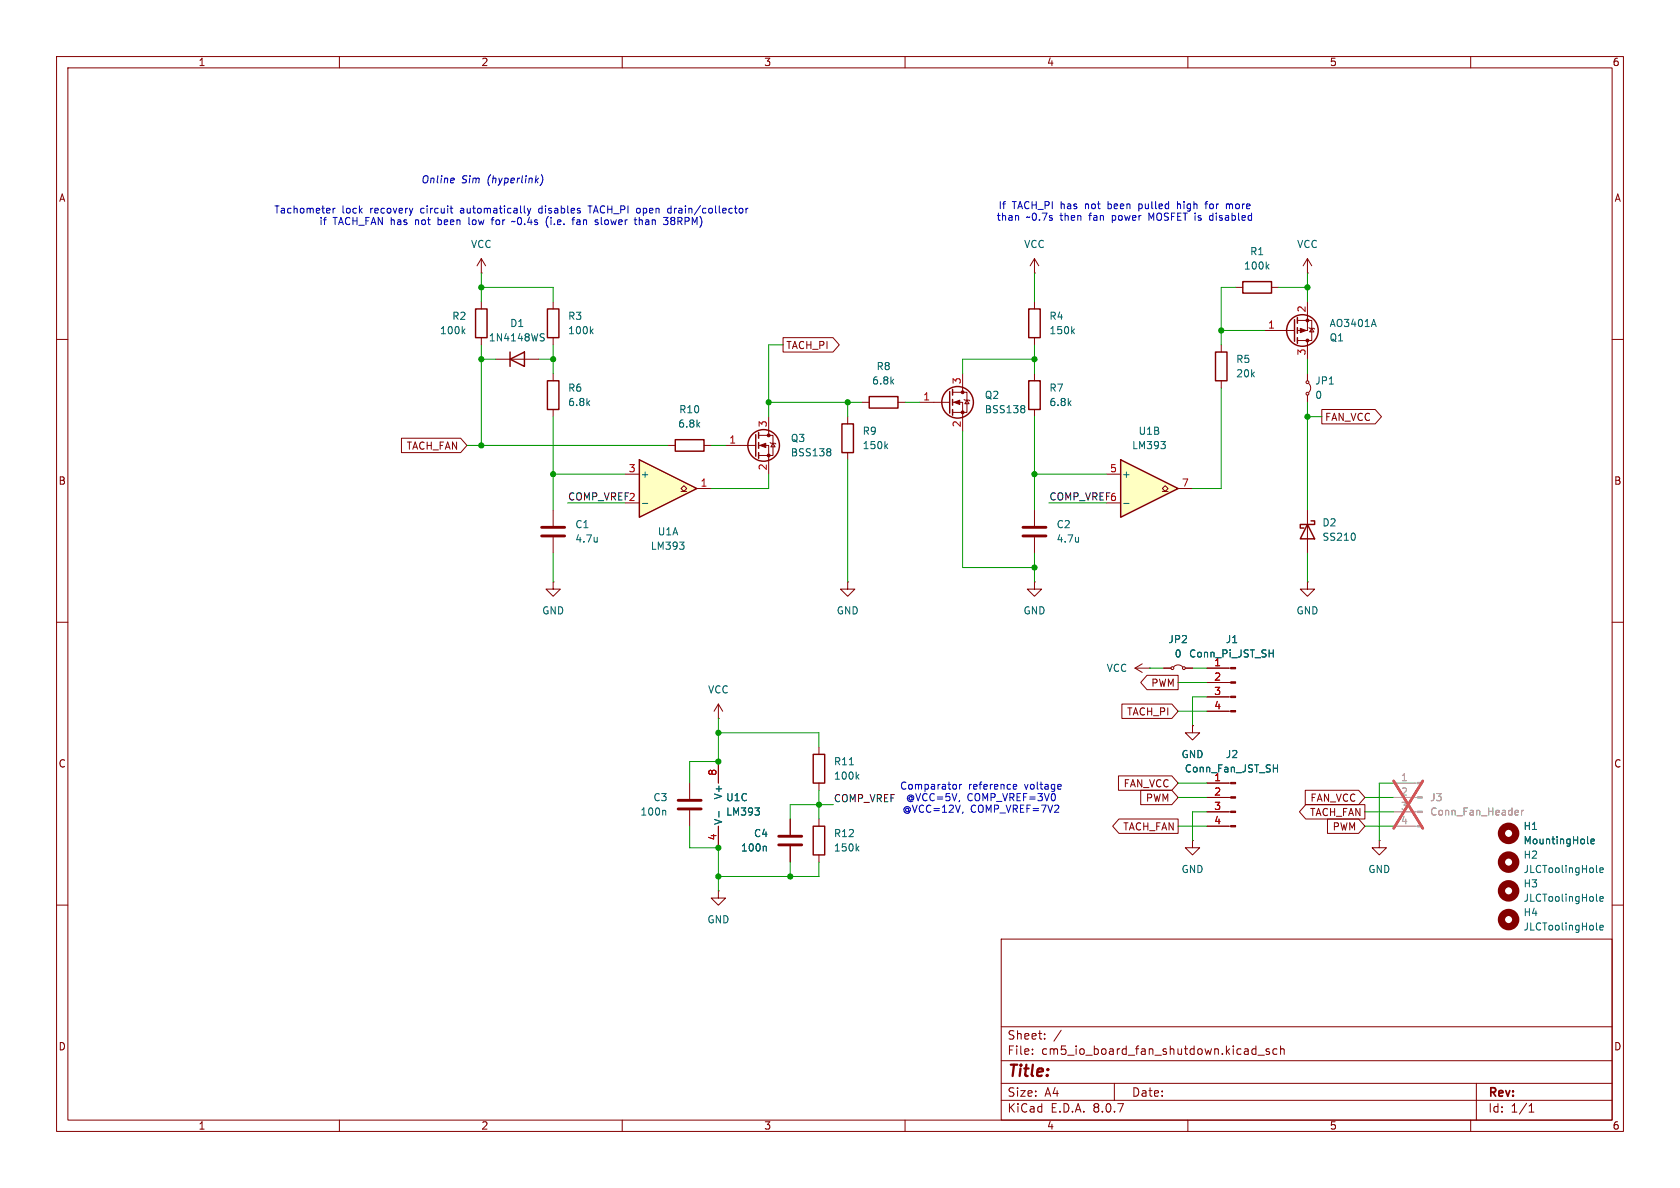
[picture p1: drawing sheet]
<svg xmlns="http://www.w3.org/2000/svg" width="297mm" height="210mm" viewBox="0 0 297 210" stroke-linecap="round" stroke-linejoin="round" font-family="sans-serif">
<g fill="none" stroke="#840000" stroke-width=".18">
<path d="M10 10h277v190h-277zM12 12h273v186h-273zM60 10v2M110 10v2M160 10v2M210 10v2M260 10v2M218.4 50.8h1.3M224.8 50.8h1.3M10 60h2M182.9 66v1.3M182.9 72.4v1.3"/>
<path d="M285 60h2M182.9 90.2v2.8M182.9 95v2.8M10 110h2M182.9 102.9v1.2h1.2l-1.2 1.3-1.3-1.3h1.3M182.9 102.9h.1M205.7 118.1h1.3M207.5 117.9a1.08 1.08 0 0 1 1.5 0M209.5 118.1h1.3M213.4 118.1h4.2M285 110h2M213.4 125.7h4.2"/>
<path d="M213.4 123.2h4.2M213.4 120.7h4.2M127 157.5v1.3h1.3l-1.3 1.2-1.3-1.2h1.3M127 157.5h.1M10 160h2M177 166h108v32h-108zM285 160h2M60 198v2M110 198v2M160 198v2M177 194.5h108M177 191.5h108"/>
<path d="M177 187.5h108M177 181.5h108M182.5 186.3v.1M182.5 185.5v.1M184.7 183.6v.1M184.7 182.8v.1M187.6 182.1l-1.3 2M197 191.5v3M210 198v2M221.9 185.4l.1 .1M222 184.9v1.5M222 186.3l-.1 .1"/>
<path d="M222.4 186.5h1.1M224.4 185.5l-.4-.1-.2 .2 .1 .2 .5 .2v.3h-.6M225.7 185.5l-.4-.1-.3 .3v.4l.2 .2h.5M226.4 185.5l.2-.1 .4 .1v.9M226.4 184.9v1.5M260 198v2M261 191.5v6.5M270.3 196.6h.9M270.3 195.5l.4-.4v1.5"/>
<circle cx="207.3" cy="118.1" r=".25"/>
<circle cx="209.3" cy="118.1" r=".25"/>
</g>
<path d="M219.7 49.8h5.1v2h-5.1zM181.9 67.3h2v5.1h-2z" fill="none" stroke="#840000" stroke-width=".25"/>
<path d="M224 47.1l.3 .5M224.3 46.7l-.4 .5M190.7 95v.8M190.7 95.7l-.1 .1M224.4 115.5h.7M225.1 114.9v1.2" fill="none" stroke="#006464" stroke-width=".18"/>
<path d="M180.8 94.7h4.1M180.8 93.2h4.1" fill="none" stroke="#840000" stroke-width=".51"/>
<g fill="#840000" stroke="#840000" stroke-width=".18">
<path d="M217.6 125.6h.8v.3h-.8z"/>
<path d="M217.6 123.1h.8v.2h-.8z"/>
<path d="M217.6 120.5h.8v.3h-.8z"/>
<path d="M217.6 118h.8v.2h-.8z"/>
</g>
<path d="M113 81.3l10.2 5.1-10.2 5z" fill="#ffffc2"/>
<g fill="none" stroke="#840000" stroke-width=".25">
<path d="M84.1 54.6h2v5.1h-2zM96.8 54.6h2v5.1h-2zM181.9 54.6h2v5.1h-2zM228.9 56.5v3.8M229.4 56.1v1.1M229.4 57.9v1M229.4 59.7v1M90.2 63.5l2.5-1.3v2.6zM90.2 62.2v2.6M96.8 67.3h2v5.1h-2zM119.4 77.7h5.1v2.1h-5.1zM133.6 76.8v3.8"/>
<path d="M134.1 76.5v1M134.1 78.2v1M148.8 74.9h2.1v5.1h-2.1zM153.7 70.1h5v2h-5zM167.9 69.2v3.8M168.4 68.8v1.1M168.4 70.6v1M168.4 72.4v1M214.9 62.2h2v5.1h-2zM113 81.3l10.2 5.1-10.2 5zM134.1 80v1M231.1 92.7l1.3 2.6h-2.5z"/>
<path d="M231.8 92.1h.6v.6h-2.5v.6h.6M143.8 146.1h2v5h-2z"/>
<circle cx="230.3" cy="58.4" r="2.79"/>
<circle cx="135" cy="78.7" r="2.79"/>
<circle cx="169.3" cy="71.1" r="2.79"/>
</g>
<g fill="none" stroke="#840000" stroke-width=".18">
<path d="M85.1 48.3h.1M85.1 45.7l-.8 1.3M85.1 45.7v2.6M85.1 53.3v1.3M85.1 59.7v1.3M85.1 45.7l.8 1.3M97.8 53.3v1.3M97.8 59.7v1.3M182.9 48.3h.1M182.9 45.7v2.6M182.9 53.3v1.3M182.9 59.7v1.3"/>
<path d="M182.9 45.7l-.8 1.3M182.9 45.7l.7 1.3M223.5 58.4h5.4M229.4 56.6h2.5v3.6h-2.5M231.1 48.3h.1M231.1 53.3v5.1h-1.7M231.1 45.7l-.7 1.3M231.1 45.7v2.6M231.1 45.7l.8 1.3M231.4 57.9l.1 .1h.8l.1 .2M231.9 58l.4 .7h-.8zM87.6 63.5h7.6"/>
<path d="M97.8 66v1.3M97.8 72.4v1.3M118.1 78.7h1.3M124.5 78.7h1.2M128.3 78.7h5.3M134.1 78.7h1.8v5.1M134.1 77h2.6v3.5h-2.6M135.9 73.7v3.3M136.1 78.2l.2 .2h.7l.2 .1M136.7 78.4l.3 .6h-.7zM149.9 73.7v1.2M152.4 71.1h1.3"/>
<path d="M158.7 71.1h1.3M162.6 71.1h5.3M168.4 71.1h1.8v5.1M168.4 69.3h2.5v3.6h-2.5M170.2 66v3.3M170.4 70.6l.2 .1h.7l.1 .2M170.9 70.7l.4 .7h-.7zM215.9 61v1.2M215.9 67.3v1.3M231.1 60.2v3.3M231.1 66v1.3M231.1 69.9v1.2"/>
<path d="M231.4 67.8a1.08 1.08 0 0 1 0 1.5M97.8 90.2v2.8M97.8 95v2.8M110.5 88.9h2.5M110.5 83.8h2.5M120.4 86.9h.5l-.5-.5 .5-.5 .5 .5-.5 .5h.5M123.2 86.4h2.5M149.9 80v1.3M231.1 90.2v7.6M97.8 102.9v1.2h1.3l-1.3 1.3-1.3-1.3h1.3M97.8 102.9h.1M200.7 118.1l1.2 .8"/>
<path d="M200.7 118.1h2.5M201.9 117.3l-1.2 .8M203.2 118.1h.1M231.1 102.9v1.2h1.3l-1.3 1.3-1.2-1.3h1.2M231.1 102.9h.1M121.9 138.4v2.8M127 127h.1M127 124.5v2.5M127 134.6v3.8M127 124.5l-.8 1.2M127 124.5l.8 1.2M213.4 138.4h4.2"/>
<path d="M121.9 143.3v2.8M127 146.1v3.8M139.7 144.8v2.8M139.7 149.6v2.8M144.8 144.8v1.3M144.8 151.1v1.3M210.8 148.6v1.3h1.3l-1.3 1.2-1.3-1.2h1.3M210.8 148.6h.1M213.4 146.1h4.2M213.4 143.5h4.2M213.4 141h4.2M243.8 148.6v1.3h1.3l-1.3 1.2-1.2-1.2h1.2"/>
<path d="M243.8 148.6h.1"/>
<circle cx="231.1" cy="67.6" r=".25"/>
<circle cx="231.1" cy="69.6" r=".25"/>
</g>
<g fill="none" stroke="#006464" stroke-width=".18">
<path d="M81.8 58.5l.4 .5M82.2 58.2l-.5 .4M95.7 59.6l.4 .1 .1 .3-.2 .3h-.3M95.7 59l.5 .1M104.5 58.5l.4 .5M104.9 58.2l-.5 .4M189.6 58.5l.3 .5M189.9 58.2l-.4 .4M242.9 56.5l.4 1.2M146.6 79.3l.3 .3-.3 .3 .3 .2v.2l-.3 .3M156.6 78.8l.3 .5M156.9 78.5l-.5 .5"/>
<path d="M180.9 71.7l.3 .2-.3 .3 .3 .3v.2l-.3 .3M105.6 95v.8M105.6 95.7l-.1 .1M113.6 89h.9M120.1 95.8h.8l-.4 .5M120.9 96.4v.6M239.5 94.5v.8M225.1 135.8h.7M225.8 135.2v1.3M117.5 143.2l.2 .2v.7M127.1 143.5v.9M133.5 142.8h.7l-.4 .5"/>
<path d="M134.2 143.4v.6M135.3 149.6l.2 .2v.6M151.5 150l.3 .4M151.8 149.6l-.4 .5M280.7 149l.1 .2M281.3 148.7l.6-.1-.1-.2-.4-.1-.1 .2v.6h.5M282.3 154.2h.1M282.3 159.3h.1M282.8 153.8l.6-.1v-.2l-.4-.1-.2 .2 .1 .6h.5M282.8 158.9l.6-.1v-.3h-.4l-.2 .2 .1 .6h.5M282.3 164.3l.1 .1M282.8 164l.6-.1v-.3h-.4l-.2 .1 .1 .6h.5"/>
</g>
<g fill="#840000" stroke="#840000" stroke-width=".18">
<path d="M229.9 58l1 .4-1 .4z"/>
<path d="M134.4 78.7l1-.3v.7z"/>
<path d="M168.7 71.1l1-.4v.8z"/>
<path d="M217.6 145.9h.8v.3h-.8z"/>
<path d="M217.6 143.4h.8v.2h-.8z"/>
<path d="M217.6 140.8h.8v.3h-.8z"/>
<path d="M217.6 138.3h.8v.3h-.8z"/>
<circle cx="231.1" cy="56.6" r=".25"/>
<circle cx="231.1" cy="60.2" r=".25"/>
<circle cx="135.9" cy="80.5" r=".25"/>
<circle cx="135.9" cy="77" r=".25"/>
<circle cx="170.2" cy="72.9" r=".25"/>
<circle cx="170.2" cy="69.3" r=".25"/>
</g>
<g fill="none" stroke="#840000" stroke-width="1.3">
<circle cx="266.7" cy="152.4" r="1.27"/>
<circle cx="266.7" cy="157.5" r="1.27"/>
<circle cx="266.7" cy="147.3" r="1.27"/>
<circle cx="266.7" cy="162.6" r="1.27"/>
</g>
<path d="M95.8 94.7h4M95.8 93.2h4M119.9 143h4.1M119.9 141.5h4.1M137.7 149.4h4M137.7 147.8h4" fill="none" stroke="#840000" stroke-width=".51"/>
<path d="M246.4 138.4h4.2M246.4 146.1h4.2M246.4 143.5h4.2M246.4 141h4.2" fill="none" stroke="#a1a1a1" stroke-width=".18"/>
<g fill="#a1a1a1" stroke="#a1a1a1" stroke-width=".18">
<path d="M250.6 145.9h.9v.3h-.9z"/>
<path d="M250.6 143.4h.9v.2h-.9z"/>
<path d="M250.6 140.8h.9v.3h-.9z"/>
<path d="M250.6 138.3h.9v.3h-.9z"/>
</g>
<path d="M268.4 143.3v.2l-.6 .2M269 143.2v.9M269.4 143.2l-.4 .3" fill="none" stroke="#989898" stroke-width=".18"/>
<path d="M246.4 138l5.1 8.4M251.5 138l-5.1 8.4" fill="none" stroke="#e65255" stroke-width=".46"/>
<path d="M198.1 81.3l10.2 5.1-10.2 5z" fill="#ffffc2"/>
<path d="M198.1 81.3l10.2 5.1-10.2 5zM143.8 133.4h2v5h-2z" fill="none" stroke="#840000" stroke-width=".25"/>
<g fill="none" stroke="#840000" stroke-width=".18">
<path d="M138.4 59.7h8.9l1.1 1.3-1.1 1.2h-8.9zM71 77.5h10.4l1.1 1.2-1.1 1.3h-10.4zM233.7 72.4h9.4l1.1 1.3-1.1 1.2h-9.4zM195.6 83.8h2.5M195.6 88.9h2.5M205.5 86.9h.5l-.5-.5 .5-.5 .5 .5-.5 .5h.5M208.3 86.4h2.5M149.9 102.9v1.2h1.2l-1.2 1.3-1.3-1.3h1.3M149.9 102.9h.1M202.8 119.4h5.5v2.5h-5.5l-1.1-1.2zM205.7 118.1h1.3M209.5 118.1h1.3"/>
<path d="M213.4 118.1h3.8M127 134.6v3.8M144.8 132.1v1.3M144.8 138.4v1.3M197.7 137.2h9.5l1.1 1.2-1.1 1.3h-9.5zM198.3 124.5h8.9l1.1 1.2-1.1 1.3h-8.9zM201.7 139.7h5.5l1.1 1.3-1.1 1.2h-5.5zM210.8 128.3v1.2h1.3l-1.3 1.3-1.3-1.3h1.3M210.8 128.3h.1M213.4 120.7h3.8M213.4 123.2h3.8M213.4 125.7h3.8"/>
<path d="M213.4 138.4h3.8M230.8 139.7h9.4l1.1 1.3-1.1 1.2h-9.4zM127 146.1v3.8M139.7 144.8v2.8M139.7 149.6v2.8M197.8 144.8h10.5v2.5h-10.5l-1.1-1.2zM213.4 141h3.8M213.4 143.5h3.8M213.4 146.1h3.8M230.8 142.2h10.5v2.6h-10.5l-1.1-1.3zM234.7 144.8h5.5l1.1 1.3-1.1 1.2h-5.5z"/>
</g>
<g fill="none" stroke="#006464" stroke-width=".18">
<path d="M205.2 78h.8l-.4 .5M206 78.7v.5M198.6 89h1M224.4 115.5h.7M225.1 114.9v1.2M150.2 135.2h.7M151.5 137.3l.3 .4M151.8 136.9l-.4 .5M225.1 135.8h.7M225.8 135.2v1.3M127.1 143.5v.9M133.5 142.8h.7l-.4 .5"/>
<path d="M134.2 143.4v.6M135.3 149.6l.2 .2v.6M280.7 149l.1 .2M281.3 148.7l.6-.1-.1-.2-.4-.1-.1 .2v.6h.5"/>
</g>
<g fill="none" stroke="#0000c2" stroke-width=".18">
<path d="M58.9 36.8v.9M59.2 36.8l-.3 .3M73 36.8l-.3 .9M79.6 36.8h.5M79.8 37.6l.3 .1M80.2 31.5l.1 .3-.6 .1M80.2 32.3h-.2M82.9 38.4v1.1l.2 .2M87 38.6v1.1M91.1 39.1l-.6 .1M92.8 37.6l.1 .1M93.2 36.8l.3 .9"/>
<path d="M93.5 37.7l-.3 .4M93.8 36.8l-.3 .9M95.2 31.5l-.5 .5M95.4 36.9l-.2 .2 .2 .5M95.7 30.9a1.47 1.47 0 0 1-.2 1.9M96.6 39.3l.3 .9M96.7 38.5l-.1 .6M101.1 38.9h.5M101.3 38.5v1.2M102.1 38.9h-.1M102.1 39.2l-.2 .2 .2 .3M103.9 36.4h.8"/>
<path d="M104.3 36.4v1.3M105.6 39.3l.2 .2-.2 .2M106.3 38.4l.1 1.2M113 38.4v1.3M113.1 38.9l-.1 .1M113.5 38.9l.1 .1M117.3 38.4h.8l-.4 .5M118 37.4l.3 .3 .3-.1M118 39v.6M118.6 36.9l-.3-.1-.3 .3M118.6 36.4v1.3M118.8 38.4l-.2 .3 .2 .3"/>
<path d="M118.8 39l-.2 .1v.4l.1 .1 .4 .1M118.8 39h.3M130.9 36.8l.3 .1 .1 .2v.4l-.4 .2M131.9 36.8v.9M132.2 36.8l-.3 .3M180 38.2l.1 .7M201.3 36.1v1.2M201.3 36.8l.2 .1M201.5 36.1h-.2M203.5 38.6l-.4-.9v1.2M208.2 35.6v1.3M208.5 36.1l-.3 .1"/>
<path d="M213 36.1h.5M213.5 35.6l-.3 .2v1.1M213.9 38.8l.2 .1h.3M214.4 38.2l-.3-.1-.2 .1M216.9 36.1h.3l.2 .1M217.4 36.2v.7M217.5 36.1l-.1 .1M168.9 138.7l.2 .2v.4l-.2 .2M169.6 138.7v.8M170 138.7l-.4 .2M179.2 138.7h.4l.1 .3-.6 .1M179.2 139.4h.5"/>
<path d="M187.4 138.7l.2 .3-.6 .1M187.5 139.4l-.1 .1M170.2 143.5l-.1 .3"/>
</g>
<g fill="none" stroke="#009600" stroke-width=".18">
<path d="M85.1 50.8h12.7v2.5M85.1 48.3v5M182.9 48.3v5M215.9 58.4h7.6M218.4 50.8h-2.5v10.2M226.1 50.8h5M231.1 48.3v5M82.5 78.7h35.6M85.1 61v17.7M85.1 63.5h2.5M95.2 63.5h2.6M97.8 61v5"/>
<path d="M97.8 73.7v16.5M125.7 78.7h2.6M135.9 71.1h16.5M138.4 61h-2.5v12.7M149.9 71.1v2.6M160 71.1h2.6M170.2 76.2v24.1h12.7M182.9 61v5M182.9 73.7v16.5M182.9 63.5h-12.7v2.5M215.9 68.6v17.8h-5.1M231.1 63.5v2.5"/>
<path d="M231.1 71.1v19.1M231.1 73.7h2.6M97.8 83.8h12.7M97.8 97.8v5.1M100.3 88.9h10.2M135.9 83.8v2.6h-10.2M149.9 81.3v21.6M182.9 97.8v5.1M182.9 83.8h12.7M185.4 88.9h10.2M231.1 97.8v5.1M203.2 118.1h2.5"/>
<path d="M210.8 118.1h2.6M127 127v7.6h-5.1v3.8M127 129.5h17.8v2.6M144.8 139.7v5.1M208.3 138.4h5.1M208.3 125.7h5.1M208.3 120.7h5.1M213.4 123.2h-2.6v5.1M246.4 138.4h-2.6v10.2M121.9 146.1v3.8h5.1v7.6M139.7 152.4v2.5M144.8 152.4v2.5h-17.8"/>
<path d="M147.3 142.2h-7.6v2.6M208.3 146.1h5.1M208.3 141h5.1M213.4 143.5h-2.6v5.1M241.3 143.5h5.1M241.3 146.1h5.1M241.3 141h5.1"/>
</g>
<path d="M268.4 143.3v.2l-.6 .2M269 143.2v.9M269.4 143.2l-.4 .3" fill="none" stroke="#989898" stroke-width=".18"/>
<path d="M246.4 138.4h3.8M246.4 141h3.8M246.4 143.5h3.8M246.4 146.1h3.8" fill="none" stroke="#a1a1a1" stroke-width=".18"/>
<path d="M246.4 138l5.1 8.4M251.5 138l-5.1 8.4" fill="none" stroke="#e65255" stroke-width=".46"/>
<g fill="#009600" stroke="#009600" stroke-width=".18">
<circle cx="139.7" cy="154.9" r=".46"/>
<circle cx="127" cy="129.5" r=".46"/>
<circle cx="127" cy="149.9" r=".46"/>
<circle cx="144.8" cy="142.2" r=".46"/>
<circle cx="127" cy="134.6" r=".46"/>
<circle cx="127" cy="154.9" r=".46"/>
<circle cx="182.9" cy="100.3" r=".46"/>
<circle cx="231.1" cy="73.7" r=".46"/>
<circle cx="135.9" cy="71.1" r=".46"/>
<circle cx="149.9" cy="71.1" r=".46"/>
<circle cx="182.9" cy="63.5" r=".46"/>
<circle cx="182.9" cy="83.8" r=".46"/>
<circle cx="215.9" cy="58.4" r=".46"/>
<circle cx="231.1" cy="50.8" r=".46"/>
<circle cx="97.8" cy="63.5" r=".46"/>
<circle cx="85.1" cy="63.5" r=".46"/>
<circle cx="85.1" cy="78.7" r=".46"/>
<circle cx="97.8" cy="83.8" r=".46"/>
<circle cx="85.1" cy="50.8" r=".46"/>
</g>
<text font-size="2.8" fill="#840000" x="178" y="190.9">Title:</text>
<g font-size="2.1" fill="#840000">
<text x="178" y="184">Sheet:</text>
<text x="178" y="186.7">File:</text>
<text x="184.1" y="186.7">cm5_io_board_fan_shutdown.kicad_sch</text>
<text x="178" y="196.9">KiCad</text>
<text x="178" y="194.1">Size:</text>
<text x="184.7" y="194.1">A4</text>
<text x="185.7" y="196.9">E.D.A.</text>
<text x="193.3" y="196.9">8.0.7</text>
<text x="200" y="194.1">Date:</text>
<text x="263" y="194.3">Rev:</text>
<text x="263" y="196.9">Id:</text>
<text x="267.1" y="196.9">1/1</text>
</g>
<g font-size="1.8" fill="#840000">
<text x="35" y="11.9">1</text>
<text x="85" y="11.9">2</text>
<text x="135" y="11.9">3</text>
<text x="185" y="11.9">4</text>
<text x="235" y="11.9">5</text>
<text x="285" y="11.9">6</text>
<text x="10.3" y="35.9">A</text>
<text x="285.3" y="35.9">A</text>
<text x="138.9" y="61.9">TACH_PI</text>
<text x="234.2" y="74.6">FAN_VCC</text>
<text x="71.8" y="79.7">TACH_FAN</text>
<text x="10.3" y="85.9">B</text>
<text x="285.3" y="85.9">B</text>
<text x="203.4" y="121.6">PWM</text>
<text x="199.1" y="126.7">TACH_PI</text>
<text x="10.3" y="135.9">C</text>
<text x="285.3" y="135.9">C</text>
<text x="198.5" y="139.4">FAN_VCC</text>
<text x="202.5" y="141.9">PWM</text>
<text x="231.6" y="141.9">FAN_VCC</text>
<text x="198.5" y="147">TACH_FAN</text>
<text x="231.5" y="144.5">TACH_FAN</text>
<text x="235.5" y="147">PWM</text>
<text x="10.3" y="185.9">D</text>
<text x="285.3" y="185.9">D</text>
<text x="35" y="199.9">1</text>
<text x="85" y="199.9">2</text>
<text x="135" y="199.9">3</text>
<text x="185" y="199.9">4</text>
<text x="235" y="199.9">5</text>
<text x="285" y="199.9">6</text>
</g>
<g font-size="1.8" fill="#0000c2">
<text x="74.4" y="32.6">Online</text>
<text x="81.5" y="32.6">Sim</text>
<text x="86.2" y="32.6">(hyperlink)</text>
<text x="48.4" y="37.9">Tachometer</text>
<text x="56.4" y="40">if</text>
<text x="58.9" y="40">TACH_FAN has</text>
<text x="60.4" y="37.9">lock</text>
<text x="65.5" y="37.9">recovery</text>
<text x="73.7" y="40">not</text>
<text x="74.6" y="37.9">circuit</text>
<text x="77.9" y="40">been</text>
<text x="81.9" y="37.9">automatically</text>
<text x="83.5" y="40">low</text>
<text x="87.8" y="40">for</text>
<text x="91.7" y="40">~0.4s</text>
<text x="95.9" y="37.9">disables</text>
<text x="97.8" y="40">(i.e.</text>
<text x="102.7" y="40">fan</text>
<text x="104.9" y="37.9">TACH_PI open</text>
<text x="106.9" y="40">slower</text>
<text x="114.1" y="40">than</text>
<text x="119.3" y="37.9">drain/collector</text>
<text x="119.5" y="40">38RPM)</text>
<text x="176.1" y="39.2">than</text>
<text x="176.4" y="37.2">If</text>
<text x="178.9" y="37.2">TACH_PI has</text>
<text x="181.4" y="39.2">~0.7s</text>
<text x="187.6" y="39.2">then</text>
<text x="192.1" y="37.2">not</text>
<text x="192.9" y="39.2">fan</text>
<text x="196.3" y="37.2">been</text>
<text x="197.1" y="39.2">power</text>
<text x="201.9" y="37.2">pulled</text>
<text x="203.7" y="39.2">MOSFET is</text>
<text x="209" y="37.2">high</text>
<text x="214.2" y="37.2">for</text>
<text x="214.9" y="39.2">disabled</text>
<text x="218" y="37.2">more</text>
<text x="159" y="139.8">Comparator</text>
<text x="159.4" y="143.9">@VCC=12V,</text>
<text x="160" y="141.8">@VCC=5V,</text>
<text x="171" y="141.8">COMP_VREF=3V0</text>
<text x="171.2" y="139.8">reference</text>
<text x="171.6" y="143.9">COMP_VREF=7V2</text>
<text x="181.3" y="139.8">voltage</text>
</g>
<g font-size="1.8" fill="#006464">
<text x="83.2" y="44">VCC</text>
<text x="181" y="44">VCC</text>
<text x="219.8" y="47.9">100k</text>
<text x="220.9" y="45.3">R1</text>
<text x="229.2" y="44">VCC</text>
<text x="77.7" y="59.3">100k</text>
<text x="79.9" y="56.7">R2</text>
<text x="90.1" y="58">D1</text>
<text x="100.3" y="56.7">R3</text>
<text x="100.3" y="59.3">100k</text>
<text x="185.4" y="56.7">R4</text>
<text x="185.4" y="59.3">150k</text>
<text x="235" y="58">AO3401A</text>
<text x="86.3" y="60.6">1N4148WS</text>
<text x="154.9" y="65.6">R8</text>
<text x="218.4" y="64.4">R5</text>
<text x="235" y="60.6">Q1</text>
<text x="100.3" y="69.4">R6</text>
<text x="100.3" y="72">6.8k</text>
<text x="154.1" y="68.2">6.8k</text>
<text x="174" y="70.7">Q2</text>
<text x="185.4" y="69.4">R7</text>
<text x="185.4" y="72">6.8k</text>
<text x="218.4" y="66.9">20k</text>
<text x="232.4" y="68.2">JP1</text>
<text x="232.4" y="70.7">0</text>
<text x="119.8" y="75.8">6.8k</text>
<text x="120" y="73.3">R10</text>
<text x="152.4" y="77.1">R9</text>
<text x="174" y="73.3">BSS138</text>
<text x="201.2" y="77.1">U1B</text>
<text x="139.7" y="80.9">BSS138</text>
<text x="139.7" y="78.3">Q3</text>
<text x="152.4" y="79.6">150k</text>
<text x="200" y="79.6">LM393</text>
<text x="113.2" y="84.7">+</text>
<text x="198.2" y="84.7">+</text>
<text x="101.6" y="93.6">C1</text>
<text x="116.2" y="94.8">U1A</text>
<text x="186.7" y="93.6">C2</text>
<text x="233.7" y="93.3">D2</text>
<text x="233.7" y="95.8">SS210</text>
<text x="101.6" y="96.1">4.7u</text>
<text x="115" y="97.4">LM393</text>
<text x="186.7" y="96.1">4.7u</text>
<text x="95.8" y="108.8">GND</text>
<text x="147.8" y="108.8">GND</text>
<text x="180.8" y="108.8">GND</text>
<text x="206.5" y="113.9">JP2</text>
<text x="216.6" y="113.9">J1</text>
<text x="229.1" y="108.8">GND</text>
<text x="195.5" y="119">VCC</text>
<text x="207.6" y="116.4">0</text>
<text x="210.1" y="116.4">Conn_Pi_JST_SH</text>
<text x="125.1" y="122.8">VCC</text>
<text x="147.3" y="135.5">R11</text>
<text x="208.8" y="134.2">GND</text>
<text x="209.4" y="136.8">Conn_Fan_JST_SH</text>
<text x="216.6" y="134.2">J2</text>
<text x="115.4" y="141.8">C3</text>
<text x="127.9" y="141.4" transform="rotate(-90 127.9 141.4)">V+</text>
<text x="128.3" y="141.8">U1C</text>
<text x="147.3" y="138">100k</text>
<text x="113.1" y="144.4">100n</text>
<text x="127.9" y="145.9" transform="rotate(-90 127.9 145.9)">V-</text>
<text x="128.3" y="144.4">LM393</text>
<text x="133.2" y="148.2">C4</text>
<text x="147.3" y="148.2">R12</text>
<text x="269.2" y="146.9">H1</text>
<text x="269.2" y="149.5">MountingHole</text>
<text x="130.9" y="150.7">100n</text>
<text x="147.3" y="150.7">150k</text>
<text x="208.8" y="154.5">GND</text>
<text x="241.8" y="154.5">GND</text>
<text x="269.2" y="152">H2</text>
<text x="269.2" y="154.5">JLCToolingHole</text>
<text x="269.2" y="157.1">H3</text>
<text x="269.2" y="159.6">JLCToolingHole</text>
<text x="125" y="163.4">GND</text>
<text x="269.2" y="162.2">H4</text>
<text x="269.2" y="164.7">JLCToolingHole</text>
</g>
<g font-size="1.8" fill="#a90000">
<text x="224.1" y="58.2">1</text>
<text x="230.9" y="55.3" transform="rotate(-90 230.9 55.3)">2</text>
<text x="230.9" y="62.9" transform="rotate(-90 230.9 62.9)">3</text>
<text x="163.1" y="70.9">1</text>
<text x="169.9" y="68" transform="rotate(-90 169.9 68)">3</text>
<text x="135.6" y="75.6" transform="rotate(-90 135.6 75.6)">3</text>
<text x="169.9" y="75.6" transform="rotate(-90 169.9 75.6)">2</text>
<text x="111.1" y="83.6">3</text>
<text x="128.8" y="78.5">1</text>
<text x="135.6" y="83.3" transform="rotate(-90 135.6 83.3)">2</text>
<text x="196.1" y="83.6">5</text>
<text x="123.8" y="86.1">1</text>
<text x="208.8" y="86.1">7</text>
<text x="214.6" y="117.9">1</text>
<text x="214.6" y="120.4">2</text>
<text x="214.6" y="122.9">3</text>
<text x="214.6" y="125.5">4</text>
<text x="126.7" y="137.2" transform="rotate(-90 126.7 137.2)">8</text>
<text x="214.6" y="138.2">1</text>
<text x="214.6" y="140.7">2</text>
<text x="214.6" y="143.3">3</text>
<text x="126.7" y="148.7" transform="rotate(-90 126.7 148.7)">4</text>
<text x="214.6" y="145.8">4</text>
</g>
<g font-size="1.8" fill="#0f0f0f">
<text x="100.3" y="88.6">COMP_VREF2</text>
<text x="185.4" y="88.6">COMP_VREF6</text>
<text x="147.3" y="141.9">COMP_VREF</text>
</g>
<g font-size="1.8" fill="#aaa">
<text x="247.6" y="138.2">1</text>
<text x="247.6" y="140.7">2</text>
<text x="247.6" y="143.3">3</text>
<text x="247.6" y="145.8">4</text>
</g>
<g font-size="1.8" fill="#989898">
<text x="252.7" y="141.8">J3</text>
<text x="252.7" y="144.4">Conn_Fan_Header</text>
</g>
</svg>
